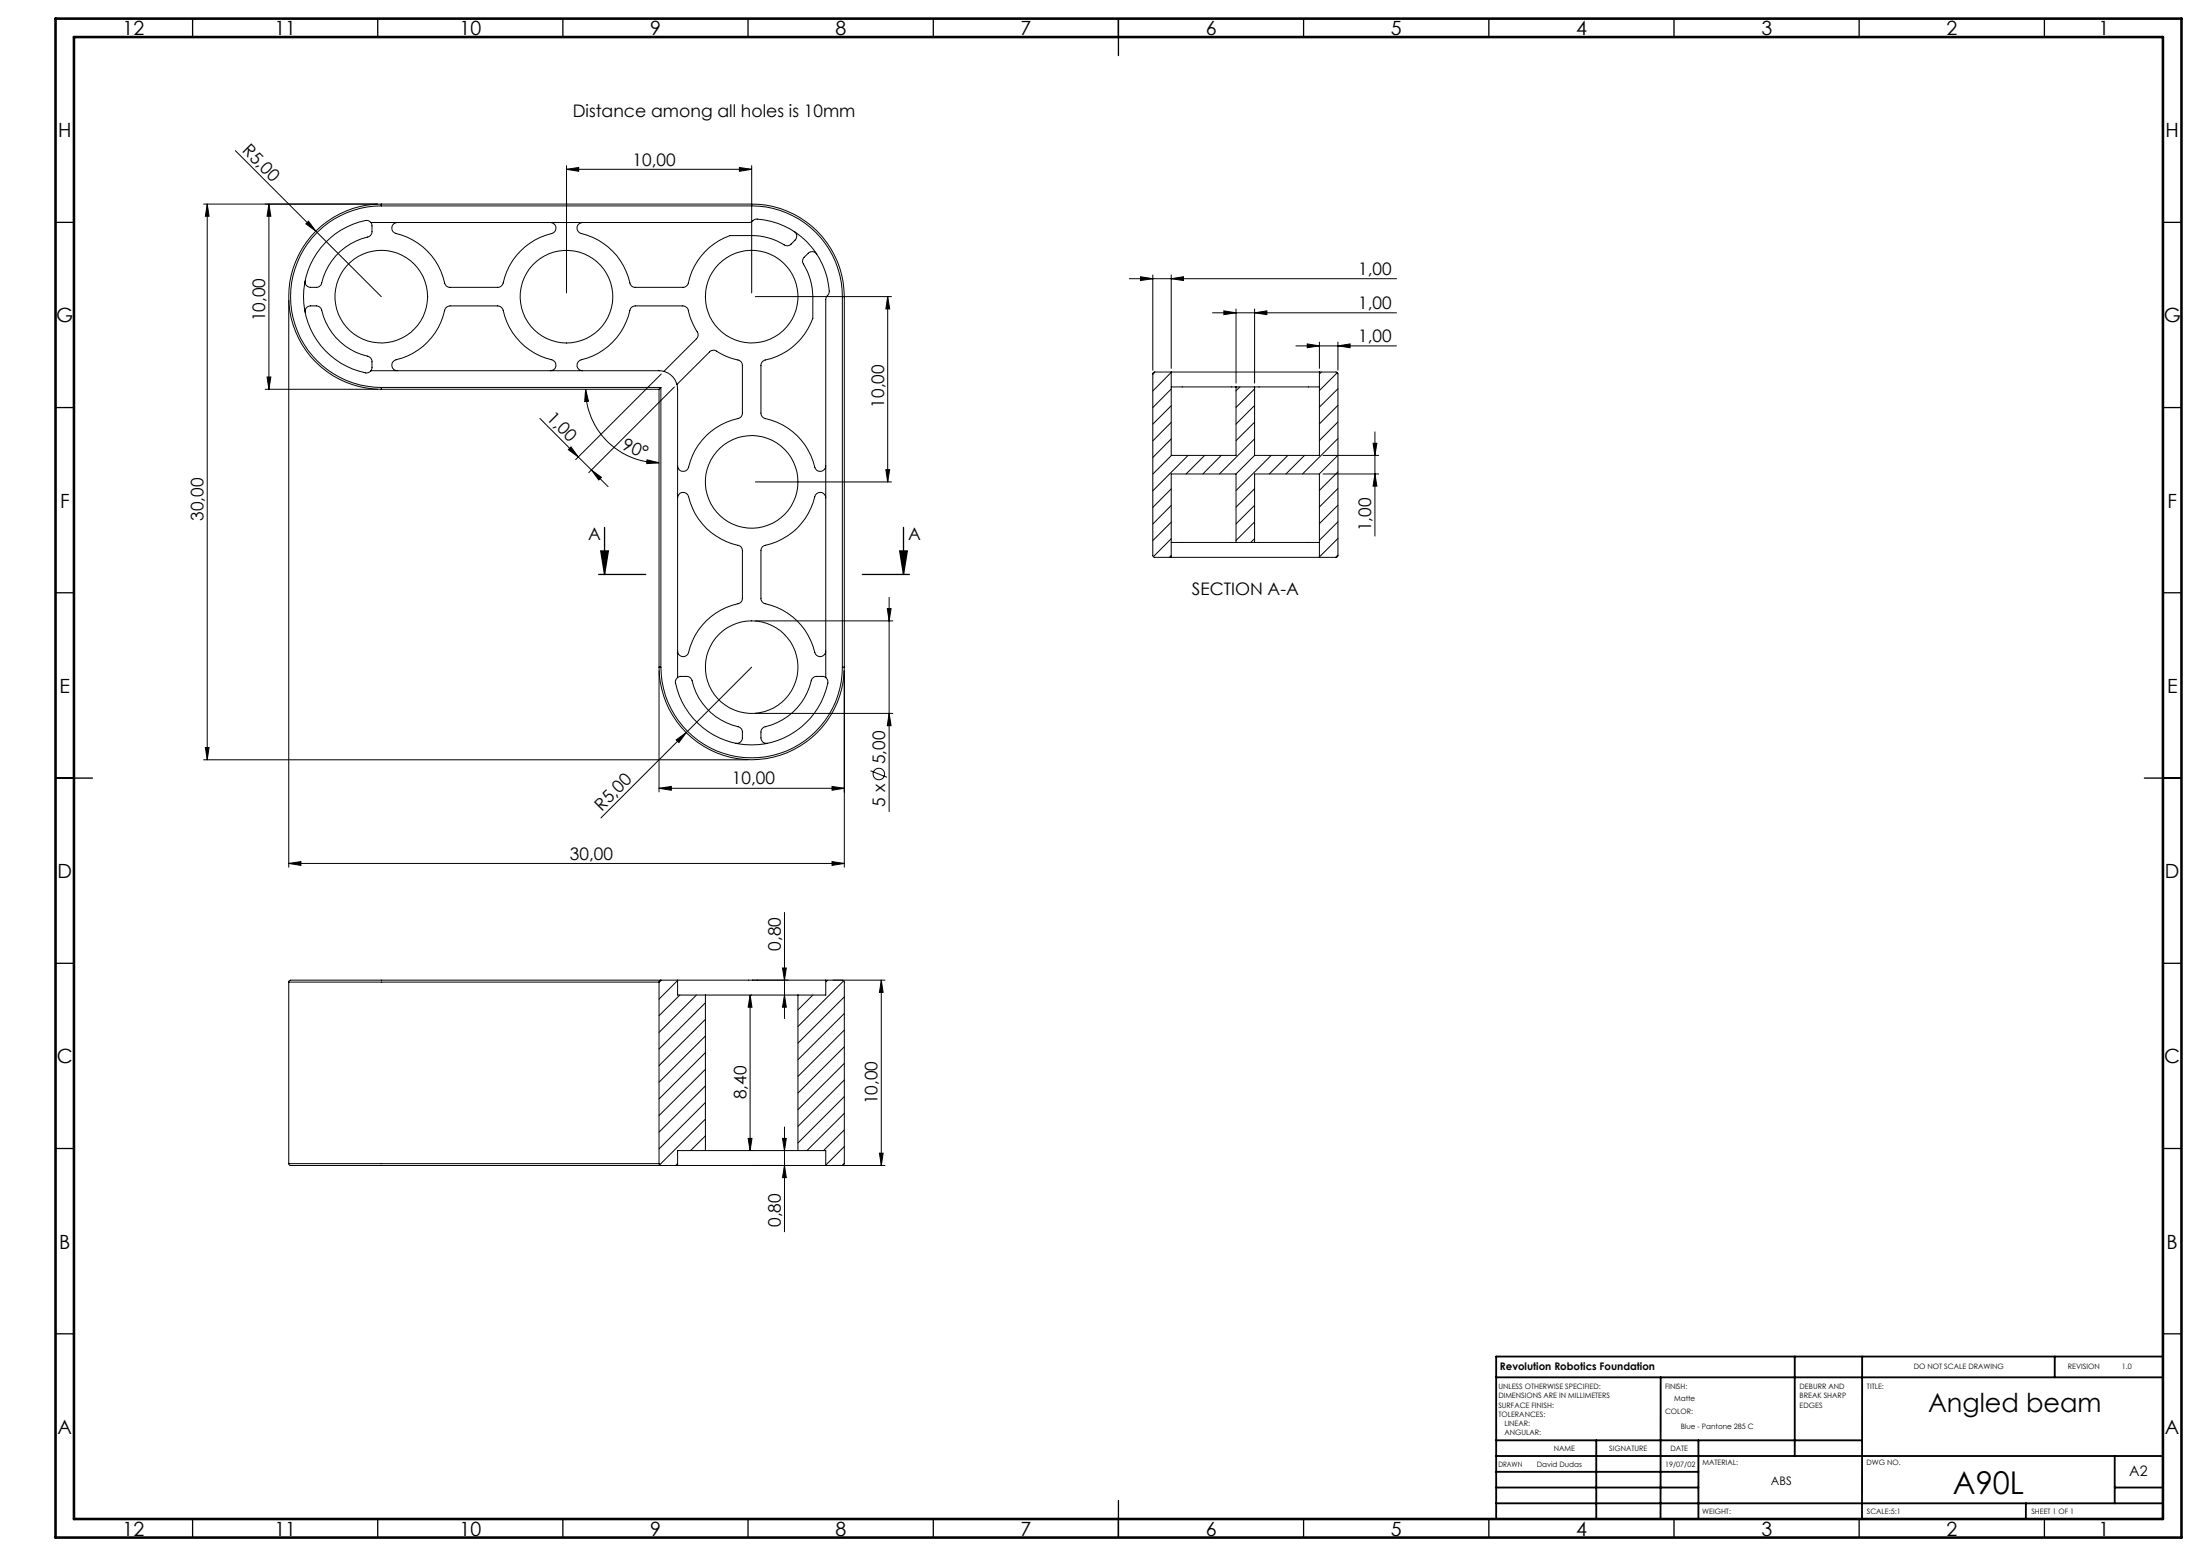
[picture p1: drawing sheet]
<svg xmlns="http://www.w3.org/2000/svg" width="594mm" height="420mm" viewBox="0 0 594 420" stroke-linecap="round" stroke-linejoin="round" font-family="sans-serif">
<g fill="none" stroke="#000" stroke-width=".27">
<path d="M56 55.1v150M56 55.1l.4 3.3h-.9zM63.5 40.7l21.8 21.7M72.6 55.1l.5 3.3h-1zM72.6 55.1v50M102 55.1h-47M102.9 55.1v.5M102.9 55.1a25 25 0 0 0-24.9 25 25 25 0 0 0 24.9 25M102.9 55.6a24.5 24.5 0 0 0-24.4 24.5 24.5 24.5 0 0 0 24.4 24.5M102.9 55.1h100.1M102.9 55.6h100.1M153 45.7l3.2-.5v1z"/>
<path d="M153 44.7v34.4M153 45.7h50M199.6 45.2l3.4 .5-3.4 .5zM203 55.1v.5M203 55.1a25 25 0 0 1 25 25M203 55.6a24.5 24.5 0 0 1 24.4 24.5M203 44.7v34.4M82.6 60.4l.7-.7 2 2.7zM85.3 62.4l17.6 17.7M100.2 60.1a1.44 1.44 0 0 0-1.6-.6 20.9 20.9 0 0 0-16.7 20.8 20.9 20.9 0 0 0 17.4 20.3l.9-.5M100.2 60.1h102.3l1.3-.9a20.5 20.5 0 0 1 20 20l-.7 .9-.1 .6v102.2M100.2 60.1l.2 .6v1.8a1.48 1.48 0 0 1-1.1 1.5 16.8 16.8 0 0 0-12.6 12.9l-.6 .5-.7 .2a3 3 0 0 1-2.5-.4l-.4-.5-.1-.9"/>
<path d="M107.3 60.1a1.5 1.5 0 0 0-1.5 1.3 1.5 1.5 0 0 0 1.1 1.6 17.9 17.9 0 0 1 13.4 13.9l.3 .3 .7 .4h13.1a1.48 1.48 0 0 0 1.5-1.2 17.8 17.8 0 0 1 13.5-13.6 1.5 1.5 0 0 0 .7-1.6 1.5 1.5 0 0 0-1.5-1.1M157.3 60.1a1.5 1.5 0 0 0-1.5 1.3 1.5 1.5 0 0 0 1.2 1.6 17.8 17.8 0 0 1 13.3 13.9l.3 .3 .7 .4h13.1a1.48 1.48 0 0 0 1.4-1.2 17.4 17.4 0 0 1 11.3-12.8h5.9a17.5 17.5 0 0 1 9.2 2.7l1-.1 .4-.3a3 3 0 0 0 1.5-2v-.6l-.6-.8M220.5 68.6a1.49 1.49 0 0 0-2.3-.2l-1.1 1a1.49 1.49 0 0 0-.2 1.9 17.2 17.2 0 0 1 2.6 8.8v5.8a17.9 17.9 0 0 1-13.3 11.5l-.4 .3-.3 .7v13.1a1.48 1.48 0 0 0 1.1 1.5 17.7 17.7 0 0 1 13.6 13.5 1.5 1.5 0 0 0 1.7 .7 1.5 1.5 0 0 0 1.1-1.5M304.9 75.2h72.1M307.9 74.7l3.4 .5-3.4 .5zM311.3 74.2v25.7M316.2 75.2l3.3-.5v1zM316.2 74.2v25.2M78 81.1v153M82.4 84.4a1.48 1.48 0 0 1 1.5-1.8h1.5a1.48 1.48 0 0 1 1.5 1.1 17 17 0 0 0 12.8 12.7l.4 .3 .3 .7v2l-.2 .7M203.9 80.1h36.8M227.4 80.1h.6"/>
<path d="M227.4 80.1v100M228 80.1v100M239.7 80.1v50M239.7 80.1l.5 3.3h-1zM327.4 84.4h49.6M330.4 83.9l3.3 .5-3.3 .5zM333.7 83.4v20M338.7 84.4l3.4-.5v1zM338.7 83.4v20M349.9 93.4h27.1M353 92.8l3.2 .6-3.2 .5zM356.2 92.3v7.1"/>
<path d="M361.2 93.4l3.3-.6v1.1zM361.2 92.3v7.6M71.6 105.1h30.4M72.1 101.8h1l-.5 3.3zM100.2 100.1h77.7a5 5 0 0 1 5.1 5v77.8M102.9 104.6v.5M102.9 105.1h75M102.9 104.6h75.5M107.3 100.1a1.5 1.5 0 0 1-1.5-1.4 1.5 1.5 0 0 1 1.1-1.6 17.9 17.9 0 0 0 13.4-13.8l.5-.5 .7-.2h12.9a1.56 1.56 0 0 1 1.5 1.2 17.8 17.8 0 0 0 13.5 13.5 1.48 1.48 0 0 1 .7 1.7 1.48 1.48 0 0 1-1.5 1.1M145.8 112.9l10.3 10.4M157.3 100.1a1.5 1.5 0 0 1-1.5-1.4 1.5 1.5 0 0 1 1.2-1.6 17.8 17.8 0 0 0 13.3-13.8l.5-.5 .7-.2h12.9a1.56 1.56 0 0 1 1.4 1.2 21.6 21.6 0 0 0 2.7 6.2l-.2 1-.3 .5-8.8 8.7M158.1 105.1l.8 3.2-1 .1z"/>
<path d="M158.1 105.1a19.8 19.8 0 0 0 19.8 19.8M177.9 105.1v75M178.4 104.6l-.5 .5M178.4 104.6v75.5M178.5 100.9l-23.1 23.2M182.1 104.5l-23.1 23.1M182.8 103.8l8.8-8.8a1.54 1.54 0 0 1 1.9-.2 20.7 20.7 0 0 0 6.2 2.6l.6 .5 .1 .8v12.8a1.46 1.46 0 0 1-1.2 1.5 17.7 17.7 0 0 0-13.5 13.5 1.5 1.5 0 0 1-1.7 .7 1.5 1.5 0 0 1-1-1.5M311.9 100.4l-.6 .7M316.2 100.4h-4.5l-.4 .4v49.2l.4 .4h4.5M316.2 104.4h17.5M316.2 100.4h40M316.2 100.4v22.5h17.5v-18.5"/>
<path d="M316.2 100.5l-4.9 5M316.2 105l-4.9 5M316.2 109.5l-4.9 5M316.2 114l-4.9 5M316.2 118.5l-4.9 5M333.7 104.4h5M334.8 104.4l-1.1 1.1M338.7 104.4h17.5M338.7 104.4v18.5M338.7 105l-5 5M338.7 109.4l-5 5.1M338.7 114l-5 4.9"/>
<path d="M338.7 118.4l-9.5 9.5M356.2 100.4h4.6l.4 .4v49.2l-.4 .4h-4.6M356.2 100.4v22.5h-17.5M356.8 100.4l-.6 .5M361.1 100.6l-4.9 4.8M361.2 104.9l-5 5M361.2 109.4l-5 5M361.2 113.9l-5 5M361.2 118.4l-9.5 9.5M370.7 119.6h1.1l-.6 3.3zM371.2 116.6v28.1M154.2 120.6l1.9 2.7-2.6-1.9z"/>
<path d="M156.1 123.3l3.6 3.6M159.7 126.9l4.5 4.5M159.7 126.9l2.7 2-.7 .7zM174.7 124.1l3.2 .8-3.3 .2zM183 134.4a1.5 1.5 0 0 1 1.3-1.5 1.5 1.5 0 0 1 1.6 1.2 17.8 17.8 0 0 0 13.8 13.3l.6 .5 .1 .7v12.9a1.46 1.46 0 0 1-1.2 1.5 17.7 17.7 0 0 0-13.5 13.5 1.51 1.51 0 0 1-1.7 .7 1.51 1.51 0 0 1-1-1.5M203.9 130.1h36.8M223 134.4a1.5 1.5 0 0 0-1.4-1.5 1.5 1.5 0 0 0-1.6 1.2 17.8 17.8 0 0 1-13.8 13.3l-.4 .3-.3 .7v13.1a1.48 1.48 0 0 0 1.1 1.5 17.7 17.7 0 0 1 13.6 13.5 1.51 1.51 0 0 0 1.7 .7 1.51 1.51 0 0 0 1.1-1.5M239.2 126.8h1l-.5 3.3zM316.2 132l-4.9 5M316.2 136.4l-4.9 5M316.3 122.9l-5 5.1M320.8 122.9l-9.5 9.6"/>
<path d="M325.3 122.9l-5 5M329.7 122.9l-4.9 5M333.7 127.9h-17.5v22.5M333.7 127.9v18.5M338.7 122.9l-5 5M338.7 131.9l-5 5M338.7 136.4l-5 5M343.2 122.9l-9.5 9.5M347.7 122.9l-5 5M352.2 122.9l-5 5M357.2 122.9h15.1M357.2 127.9h15.1"/>
<path d="M361.2 122.9l-5 5M361.2 127.4l-5 5M361.2 131.9l-5 5M361.2 136.4l-5 4.9M371.2 127.9l.6 3.3h-1.1zM316.2 146.4h17.5M316.2 150.4h40M316.2 141l-4.9 4.9M316.2 145.4l-4.8 4.9M316.2 149.9l-.5 .5M333.7 146.4h5M338.7 146.4h17.5"/>
<path d="M338.7 146.4v-18.5h17.5v22.5M338.7 140.9l-5 5M338.7 145.4l-1 1M361.2 140.8l-5 5.1M361.2 145.3l-5 5M361.2 149.8l-.6 .6M203.9 167.6h37.2M239.6 164.3h1l-.5 3.3zM240.1 161.2v57.9M177.9 180.1h.5M177.9 180.1a25 25 0 0 0 25.1 25 25 25 0 0 0 25-25M177.9 181.1v32.7"/>
<path d="M178.4 180.1a24.5 24.5 0 0 0 24.5 24.5 24.5 24.5 0 0 0 24.5-24.5M182.6 199.7l2.7-2-2 2.7zM183 182.9a1.52 1.52 0 0 0-.6 1.5 21 21 0 0 0 20.7 16.7 21 21 0 0 0 20.4-17.1l-.5-1.1M183 182.9l.6-.3h1.8a1.48 1.48 0 0 1 1.5 1.1 16.7 16.7 0 0 0 12.8 12.6l.6 .6 .1 .7a3 3 0 0 1-.3 2.5l-.5 .4-1 .1M203 180.1l-40.8 40.7M203.9 192.6h37.2M223 182.9l-.7-.3h-1.8a1.48 1.48 0 0 0-1.5 1.1 16.8 16.8 0 0 1-12.8 12.6l-.6 .6-.1 .7a3 3 0 0 0 .3 2.5l.5 .4 1 .1M227.4 180.1h.6M228 181.1v53M240.1 192.6l.5 3.3h-1zM55 205.1h147M55.5 201.8h.9l-.4 3.3z"/>
<path d="M177.9 212.8l3.4-.5v1zM177.9 212.8h50.1M224.6 212.3l3.4 .5-3.4 .5zM235.1 208.1l4.4 1.7M78 233.1l3.2-.5v1zM78 233.1h150M224.6 232.6l3.4 .5-3.4 .5zM211.8 246.3v28.6M78 265.1h99.9M78 265.1v49M177.9 265.1v49M178.4 264.6l-.3 .1-.2 .4"/>
<path d="M178.5 264.6l-.6 .6M183 264.7l-5.1 5M183 264.6v4h7.5M183.6 268.6l-5.7 5.6M188 268.6l-10.1 10.1M190.5 268.6h24.9M190.5 270.7l-12.6 12.5M190.5 275.1l-12.6 12.5M190.5 279.6l-12.6 12.5M190.5 268.6v42M202.5 268.6v42M202.5 268.6l.5 3.3h-1z"/>
<path d="M203.2 264.6h9.6M211.3 261.3h1l-.5 3.3zM211.8 268.6l.5 3.3h-1zM215.4 268.6v42M219.5 268.6l-4.1 4M223 264.6h-143.1a2.02 2.02 0 0 0-1.8 .1l-.1 .4M223 264.6h15.9M223 264.6v4h-7.6M223.4 264.6l-.4 .5M227.4 264.6l.6 .5v49l-.2 .3-.4 .2M227.8 264.7l-12.4 12.4M228 269.1l-12.6 12.5"/>
<path d="M228 273.6l-12.6 12.4M228 278l-12.6 12.6M237.9 264.6v50M237.9 264.6l.5 3.3h-.9zM190.5 284.1l-12.6 12.5M190.5 288.6l-12.6 12.5M190.5 293.1l-12.6 12.5M190.5 297.6l-12.6 12.5M228 282.6l-12.6 12.4M228 287l-12.6 12.5M228 291.5l-12.6 12.5M228 296l-12.6 12.5"/>
<path d="M78 314.1l.4 .5h144.6M78 314.1h99.9M177.9 314.1l.2 .3 .3 .2M183 314.1l-.5 .5M190.5 310.6h24.9M190.5 310.6h-7.5v4M190.5 302.1l-12.4 12.3M190.5 306.6l-4.1 4M202 307.3h1l-.5 3.3zM203.2 314.6h9.6M211.3 307.3h1l-.5 3.3zM211.8 304.2v28.3"/>
<path d="M211.8 314.6l.5 3.3h-1zM215.4 310.6h7.6v4M223 314.6h15.9M228 300.5l-10.1 10.1M228 305l-5.6 5.6M228 309.5l-5 5M228 314l-.7 .6M237.5 311.3h.9l-.5 3.3z"/>
<circle cx="103" cy="80.1" r="12.5"/>
<circle cx="152.9" cy="80.1" r="12.5"/>
<circle cx="203" cy="80.1" r="12.5"/>
<circle cx="202.9" cy="130.1" r="12.5"/>
<circle cx="203" cy="180.1" r="12.5"/>
<circle cx="237.3" cy="208.9" r="1.56"/>
</g>
<g fill="none" stroke="#000" stroke-width=".35">
<path d="M52 5v5M102 5v5M152 5v5M202 5v5M252 5v5M302 5v10M352 5v5M402 5v5M452 5v5M502 5v5M552 5v5M15 60h5"/>
<path d="M584 60h5M15 110h5M584 110h5M161.6 155.1h12.7M162.2 148.7h2.1l-1.1 6.4zM163.2 142.4v12.7M232.8 155.1h12.7M242.9 148.7h2.1l-1.1 6.4zM243.9 142.4v12.7M15 160h5M584 160h5M15 210h10"/>
<path d="M579 210h10M15 260h5M584 260h5M15 310h5M584 310h5M15 360h5M584 360h5M52 410v5M102 410v5M152 410v5M202 410v5M252 410v5"/>
<path d="M302 405v10M352 410v5M402 410v5M452 410v5M502 410v5M552 410v5"/>
</g>
<g fill="none" stroke="#000" stroke-width=".5">
<path d="M404 371.8h180M448.4 371.8l-.1 38.3M484.6 366.2v26.8M502.8 366.2l-.1 43.9M554.8 366.2v5.6M584 366.2h-180v43.8M404 388.8h98.8M404 397.3h54.6M404 393h180M431 388.8v21.2M458.6 388.8v21.2M571 393v12.8"/>
<path d="M404 405.8h180M404 401.5h54.6M547 405.8v4.2M571 401.5h13"/>
</g>
<path d="M15 5h574v410h-574zM20 10h564v400h-564z" fill="none" stroke="#000" stroke-width=".7"/>
<g fill="#000">
<path d="M82.6 60.4l.7-.7 2 2.7zM182.6 199.7l2.7-2-2 2.7z"/>
<path d="M153 45.7l3.2-.5v1zM199.6 45.2l3.4 .5-3.4 .5z"/>
<path d="M239.7 80.1l.5 3.3h-1zM239.2 126.8h1l-.5 3.3z"/>
<path d="M330.4 83.9l3.3 .5-3.3 .5zM338.7 84.4l3.4-.5v1z"/>
<path d="M353 92.8l3.2 .6-3.2 .5zM361.2 93.4l3.3-.6v1.1zM307.9 74.7l3.4 .5-3.4 .5zM316.2 75.2l3.3-.5v1z"/>
<path d="M72.1 101.8h1l-.5 3.3zM72.6 55.1l.5 3.3h-1z"/>
<path d="M158.1 105.1l.8 3.2-1 .1zM174.7 124.1l3.2 .8-3.3 .2z"/>
<path d="M154.2 120.6l1.9 2.7-2.6-1.9zM159.7 126.9l2.7 2-.7 .7z"/>
<path d="M242.9 148.7h2.1l-1.1 6.4zM162.2 148.7h2.1l-1.1 6.4z"/>
<path d="M239.6 164.3h1l-.5 3.3zM240.1 192.6l.5 3.3h-1zM56 55.1l.4 3.3h-.9zM55.5 201.8h.9l-.4 3.3zM202.5 268.6l.5 3.3h-1zM202 307.3h1l-.5 3.3zM237.9 264.6l.5 3.3h-.9zM237.5 311.3h.9l-.5 3.3zM211.3 261.3h1l-.5 3.3zM211.8 268.6l.5 3.3h-1zM211.3 307.3h1l-.5 3.3zM211.8 314.6l.5 3.3h-1zM370.7 119.6h1.1l-.6 3.3zM371.2 127.9l.6 3.3h-1.1z"/>
<path d="M177.9 212.8l3.4-.5v1zM224.6 212.3l3.4 .5-3.4 .5zM78 233.1l3.2-.5v1zM224.6 232.6l3.4 .5-3.4 .5z"/>
</g>
<text font-size="8.5" x="527.3" y="403.2">A90L</text>
<text font-size="7.1" x="520.6" y="381">Angled beam</text>
<g font-size="5.3">
<text x="33.1" y="9.5">12</text>
<text x="74.1" y="9.5">11</text>
<text x="124.1" y="9.5">10</text>
<text x="175.6" y="9.5">9</text>
<text x="225.6" y="9.5">8</text>
<text x="275.6" y="9.5">7</text>
<text x="325.6" y="9.5">6</text>
<text x="375.6" y="9.5">5</text>
<text x="425.6" y="9.5">4</text>
<text x="475.6" y="9.5">3</text>
<text x="525.6" y="9.5">2</text>
<text x="566.6" y="9.5">1</text>
<text x="15.7" y="37">H</text>
<text x="584.7" y="37">H</text>
<text x="15.2" y="87">G</text>
<text x="584.2" y="87">G</text>
<text x="16.2" y="137">F</text>
<text x="585.2" y="137">F</text>
<text x="16.1" y="187">E</text>
<text x="585.1" y="187">E</text>
<text x="15.5" y="237">D</text>
<text x="584.5" y="237">D</text>
<text x="15.4" y="287">C</text>
<text x="584.4" y="287">C</text>
<text x="16" y="337">B</text>
<text x="585" y="337">B</text>
<text x="15.5" y="387">A</text>
<text x="584.5" y="387">A</text>
<text x="33.1" y="414.5">12</text>
<text x="74.1" y="414.5">11</text>
<text x="124.1" y="414.5">10</text>
<text x="175.6" y="414.5">9</text>
<text x="225.6" y="414.5">8</text>
<text x="275.6" y="414.5">7</text>
<text x="325.6" y="414.5">6</text>
<text x="375.6" y="414.5">5</text>
<text x="425.6" y="414.5">4</text>
<text x="475.6" y="414.5">3</text>
<text x="525.6" y="414.5">2</text>
<text x="566.6" y="414.5">1</text>
</g>
<g font-size="4.7">
<text x="154.6" y="31.7">Distance among all holes is 10mm</text>
<text x="65.2" y="40.8" transform="rotate(45 65.2 40.8)">R5,00</text>
<text x="170.8" y="44.7">10,00</text>
<text x="366.7" y="74.2">1,00</text>
<text x="366.7" y="83.4">1,00</text>
<text x="71.6" y="86.7" transform="rotate(-90 71.6 86.7)">10,00</text>
<text x="366.7" y="92.3">1,00</text>
<text x="147.4" y="113.1" transform="rotate(45 147.4 113.1)">1,00</text>
<text x="238.7" y="110" transform="rotate(-90 238.7 110)">10,00</text>
<text x="167.7" y="121.2" transform="rotate(22 167.7 121.2)">90°</text>
<text x="55" y="140.6" transform="rotate(-90 55 140.6)">30,00</text>
<text x="370.2" y="143.4" transform="rotate(-90 370.2 143.4)">1,00</text>
<text x="158.8" y="145.8">A</text>
<text x="245.2" y="145.8">A</text>
<text x="321.8" y="160.7">SECTION A-A</text>
<text x="239" y="206.3" transform="rotate(-90 239 206.3)">5,00</text>
<text x="197.6" y="211.8">10,00</text>
<text x="162.5" y="219.1" transform="rotate(-45 162.5 219.1)">R5,00</text>
<text x="239" y="217.7" transform="rotate(-90 239 217.7)">5 x</text>
<text x="153.9" y="232">30,00</text>
<text x="210.8" y="256.6" transform="rotate(-90 210.8 256.6)">0,80</text>
<text x="201.5" y="296.8" transform="rotate(-90 201.5 296.8)">8,40</text>
<text x="237" y="298.1" transform="rotate(-90 237 298.1)">10,00</text>
<text x="210.8" y="331.2" transform="rotate(-90 210.8 331.2)">0,80</text>
</g>
<text font-size="3.9" x="574.9" y="398.5">A2</text>
<text font-size="3.2" x="478.2" y="400.9">ABS</text>
<text font-size="2.8" x="405" y="369.9">Revolution Robotics Foundation</text>
<g font-size="2">
<text x="516.7" y="369.6">DO NOT SCALE DRAWING</text>
<text x="558.3" y="369.6">REVISION</text>
<text x="572.9" y="369.6">1.0</text>
<text x="404.6" y="374.9">UNLESS OTHERWISE SPECIFIED:</text>
<text x="404.6" y="377.4">DIMENSIONS ARE IN MILLIMETERS</text>
<text x="449.6" y="374.9">FINISH:</text>
<text x="485.9" y="374.9">DEBURR AND</text>
<text x="485.9" y="377.4">BREAK SHARP</text>
<text x="504.1" y="374.9">TITLE:</text>
<text x="404.6" y="379.9">SURFACE FINISH:</text>
<text x="404.6" y="382.4">TOLERANCES:</text>
<text x="449.6" y="381.8">COLOR:</text>
<text x="452" y="378.3">Matte</text>
<text x="485.9" y="379.9">EDGES</text>
<text x="406.2" y="384.9">LINEAR:</text>
<text x="406.2" y="387.4">ANGULAR:</text>
<text x="453.8" y="385.7">Blue - Pantone 285 C</text>
<text x="404.6" y="396">DRAWN</text>
<text x="414.9" y="396">David Dudas</text>
<text x="419.5" y="391.8">NAME</text>
<text x="434.5" y="391.7">SIGNATURE</text>
<text x="449.6" y="395.9">19/07/02</text>
<text x="451" y="391.7">DATE</text>
<text x="459.6" y="395.5">MATERIAL:</text>
<text x="504" y="395.5">DWG NO.</text>
<text x="459.6" y="408.5">WEIGHT:</text>
<text x="504.1" y="408.6">SCALE:5:1</text>
<text x="548.5" y="408.6">SHEET 1 OF 1</text>
</g>
</svg>
